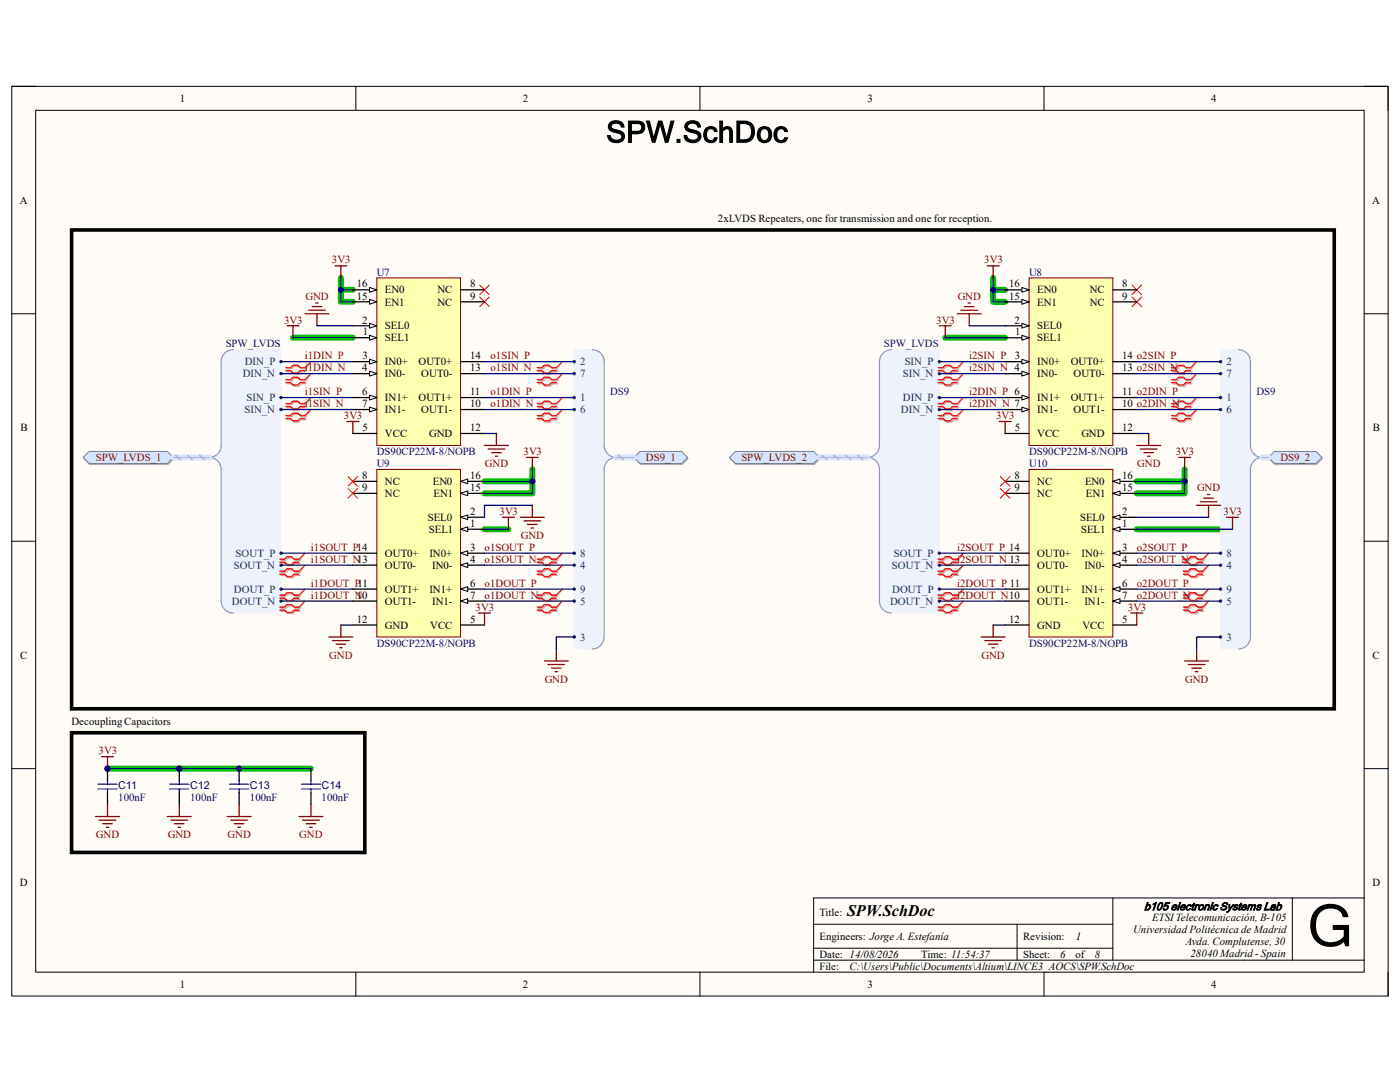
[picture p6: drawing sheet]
<svg xmlns="http://www.w3.org/2000/svg" width="279mm" height="216mm" viewBox="0 0 279 216" stroke-linecap="round" stroke-linejoin="round" font-family="sans-serif">
<path d="M2.3 17.2h274.7v181.6h-274.7z" fill-rule="evenodd" fill="#fffcf8"/>
<path d="M2.3 17.2h274.7v181.6h-274.7z" fill="none" stroke="#000" stroke-width=".2"/>
<path d="M7.1 22h265.1v172h-265.1z" fill-rule="evenodd" fill="#fffcf8"/>
<g fill="none" stroke="#000" stroke-width=".2">
<path d="M2.3 17.2h4.8M71 17.2v4.8M139.7 17.2v4.8M208.4 17.2v4.8M272.2 17.2h4.8v4.8M7.1 22h265.1v172h-265.1zM2.3 62.6h4.8M272.2 62.6h4.8M2.3 108h4.8M272.2 108h4.8M2.3 153.4h4.8M272.2 153.4h4.8"/>
<path d="M222.1 179.2v12.4M257.9 179.2v12.4M272.2 179.2h-109.8v14.8M71 194v4.8M139.7 194v4.8M162.4 184.4h59.7M162.4 191.6h109.8M162.4 189.2h59.7M203 184.4v7.2M208.4 194v4.8M277 194v4.8"/>
</g>
<g fill="none" stroke="#00be00" stroke-width="1.2">
<path d="M68 55.4v2.4h2.4M68 57.8v2.4h2.4M198.2 55.4v2.4h2.4M198.2 57.8v2.4h2.4M58.5 67.4h11.9M188.6 67.4h12M106.2 93.7v2.3h-9.5M106.2 96v2.4h-9.5M236.4 93.7v2.4h-9.5M236.4 96.1v2.3h-9.5M96.7 105.6h4.8M226.9 105.6h19.1"/>
<path d="M21.5 153.4h40.6"/>
</g>
<path d="M145.7 91.5l1.2-1.2h15.6l1.2 1.2-1.2 1.2h-15.6z" fill-rule="evenodd" fill="#bac0ca"/>
<path d="M145.7 91.5l1.2-1.2h15.6l1.2 1.2-1.2 1.2h-15.6z" fill="none" stroke="#a6acb6" stroke-width=".2"/>
<path d="M145.6 91.3l1.2-1.2h15.6l1.2 1.2-1.2 1.2h-15.6z" fill-rule="evenodd" fill="#d5e4ff"/>
<path d="M145.6 91.3l1.2-1.2h15.6l1.2 1.2-1.2 1.2h-15.6z" fill="none" stroke="#71809b" stroke-width=".2"/>
<path d="M175.8 71l.9-.9 1.2-.3h9.6v52.5h-9.6l-1.2-.3-.9-.9-.3-1.2v-26.8l-.6-1-1.2-.8 1.2-.8 .6-1v-17.3z" fill-rule="evenodd" fill="#edf2fb"/>
<path d="M175.8 71l.9-.9 1.2-.3h9.6v52.5h-9.6l-1.2-.3-.9-.9-.3-1.2v-26.8l-.6-1-1.2-.8 1.2-.8 .6-1v-17.3z" fill="none" stroke="#edf2fb" stroke-width=".2"/>
<path d="M177.9 69.8a2.39 2.39 0 0 0-2.4 2.4v16.7a2.39 2.39 0 0 1-2.4 2.4 2.4 2.4 0 0 1 2.4 2.4v26.2a2.39 2.39 0 0 0 2.4 2.4" fill="none" stroke="#8f9ec9" stroke-width=".25"/>
<circle cx="187.5" cy="79.3" r=".24" fill="#003a70"/>
<circle cx="187.5" cy="79.3" r=".24" fill="none" stroke="#003a70" stroke-width=".2"/>
<circle cx="187.5" cy="81.7" r=".24" fill="#003a70"/>
<circle cx="187.5" cy="81.7" r=".24" fill="none" stroke="#003a70" stroke-width=".2"/>
<circle cx="187.5" cy="72.2" r=".24" fill="#003a70"/>
<circle cx="187.5" cy="72.2" r=".24" fill="none" stroke="#003a70" stroke-width=".2"/>
<circle cx="187.5" cy="74.6" r=".24" fill="#003a70"/>
<circle cx="187.5" cy="74.6" r=".24" fill="none" stroke="#003a70" stroke-width=".2"/>
<circle cx="187.5" cy="110.4" r=".24" fill="#003a70"/>
<circle cx="187.5" cy="110.4" r=".24" fill="none" stroke="#003a70" stroke-width=".2"/>
<circle cx="187.5" cy="112.8" r=".24" fill="#003a70"/>
<circle cx="187.5" cy="112.8" r=".24" fill="none" stroke="#003a70" stroke-width=".2"/>
<circle cx="187.5" cy="117.5" r=".24" fill="#003a70"/>
<circle cx="187.5" cy="117.5" r=".24" fill="none" stroke="#003a70" stroke-width=".2"/>
<circle cx="187.5" cy="119.9" r=".24" fill="#003a70"/>
<circle cx="187.5" cy="119.9" r=".24" fill="none" stroke="#003a70" stroke-width=".2"/>
<path d="M243.6 69.8h3.6l1.2 .3 .9 .9 .3 1.2v17.3l.6 1 1.2 .8-1.2 .8-.6 1v34l-.3 1.2-.9 .9-1.2 .3h-3.6z" fill-rule="evenodd" fill="#edf2fb"/>
<path d="M243.6 69.8h3.6l1.2 .3 .9 .9 .3 1.2v17.3l.6 1 1.2 .8-1.2 .8-.6 1v34l-.3 1.2-.9 .9-1.2 .3h-3.6z" fill="none" stroke="#edf2fb" stroke-width=".2"/>
<path d="M247.2 69.8a2.39 2.39 0 0 1 2.4 2.4v16.7a2.39 2.39 0 0 0 2.3 2.4 2.4 2.4 0 0 0-2.3 2.4v33.4a2.38 2.38 0 0 1-2.4 2.4" fill="none" stroke="#8f9ec9" stroke-width=".25"/>
<circle cx="243.6" cy="79.3" r=".24" fill="#003a70"/>
<circle cx="243.6" cy="79.3" r=".24" fill="none" stroke="#003a70" stroke-width=".2"/>
<circle cx="243.6" cy="72.2" r=".24" fill="#003a70"/>
<circle cx="243.6" cy="72.2" r=".24" fill="none" stroke="#003a70" stroke-width=".2"/>
<circle cx="243.6" cy="127.1" r=".24" fill="#003a70"/>
<circle cx="243.6" cy="127.1" r=".24" fill="none" stroke="#003a70" stroke-width=".2"/>
<circle cx="243.6" cy="112.8" r=".24" fill="#003a70"/>
<circle cx="243.6" cy="112.8" r=".24" fill="none" stroke="#003a70" stroke-width=".2"/>
<circle cx="243.6" cy="119.9" r=".24" fill="#003a70"/>
<circle cx="243.6" cy="119.9" r=".24" fill="none" stroke="#003a70" stroke-width=".2"/>
<circle cx="243.6" cy="81.7" r=".24" fill="#003a70"/>
<circle cx="243.6" cy="81.7" r=".24" fill="none" stroke="#003a70" stroke-width=".2"/>
<circle cx="243.6" cy="74.6" r=".24" fill="#003a70"/>
<circle cx="243.6" cy="74.6" r=".24" fill="none" stroke="#003a70" stroke-width=".2"/>
<circle cx="243.6" cy="110.4" r=".24" fill="#003a70"/>
<circle cx="243.6" cy="110.4" r=".24" fill="none" stroke="#003a70" stroke-width=".2"/>
<circle cx="243.6" cy="117.5" r=".24" fill="#003a70"/>
<circle cx="243.6" cy="117.5" r=".24" fill="none" stroke="#003a70" stroke-width=".2"/>
<path d="M254.5 90.3h8.2l1.2 1.2-1.2 1.2h-8.2l-1.2-1.2z" fill-rule="evenodd" fill="#bac0ca"/>
<path d="M254.5 90.3h8.2l1.2 1.2-1.2 1.2h-8.2l-1.2-1.2z" fill="none" stroke="#a6acb6" stroke-width=".2"/>
<path d="M253.1 91.3l1.2-1.2h8.3l1.2 1.2-1.2 1.2h-8.3z" fill-rule="evenodd" fill="#d5e4ff"/>
<path d="M253.1 91.3l1.2-1.2h8.3l1.2 1.2-1.2 1.2h-8.3z" fill="none" stroke="#71809b" stroke-width=".2"/>
<g fill="none" stroke="#800000" stroke-width=".25">
<path d="M226.9 88.9h4.7M227.6 89.6h3.3M228.3 90.3h1.9M229 91h.5M229.3 86.5v2.4M195.8 127.1h4.8M196.5 127.8h3.4M197.3 128.5h1.9M198 129.3h.4M198.2 124.7v2.4M236.4 131.9h4.8M237.1 132.6h3.4"/>
<path d="M237.8 133.3h2M238.6 134h.4M238.8 129.5v2.4"/>
</g>
<path d="M205.4 93.7h16.7v33.4h-16.7z" fill-rule="evenodd" fill="#ffffb0"/>
<path d="M205.4 93.7h16.7v33.4h-16.7z" fill="none" stroke="#800000" stroke-width=".2"/>
<path d="M222.1 103.2h4.8" fill="none" stroke="#000" stroke-width=".25"/>
<path d="M222.1 103.2l1.4-.5v1z" fill="#f8fcff"/>
<path d="M222.1 103.2l1.4-.5v1z" fill="none" stroke="#000" stroke-width=".2"/>
<path d="M222.1 105.6h4.8" fill="none" stroke="#000" stroke-width=".25"/>
<path d="M222.1 105.6l1.4-.5v1z" fill="#f8fcff"/>
<path d="M222.1 105.6l1.4-.5v1z" fill="none" stroke="#000" stroke-width=".2"/>
<path d="M222.1 112.8h4.8" fill="none" stroke="#000" stroke-width=".25"/>
<path d="M222.1 112.8l1.4-.5v1z" fill="#f8fcff"/>
<path d="M222.1 112.8l1.4-.5v1z" fill="none" stroke="#000" stroke-width=".2"/>
<path d="M222.1 96.1h4.8M200.6 110.4h4.8M200.6 112.8h4.8" fill="none" stroke="#000" stroke-width=".25"/>
<path d="M222.1 96.1l1.4-.5v.9z" fill="#f8fcff"/>
<path d="M222.1 96.1l1.4-.5v.9z" fill="none" stroke="#000" stroke-width=".2"/>
<path d="M222.1 98.4h4.8" fill="none" stroke="#000" stroke-width=".25"/>
<path d="M222.1 98.4l1.4-.4v.9z" fill="#f8fcff"/>
<path d="M222.1 98.4l1.4-.4v.9z" fill="none" stroke="#000" stroke-width=".2"/>
<path d="M222.1 119.9h4.8" fill="none" stroke="#000" stroke-width=".25"/>
<path d="M222.1 119.9l1.4-.4v.9z" fill="#f8fcff"/>
<path d="M222.1 119.9l1.4-.4v.9z" fill="none" stroke="#000" stroke-width=".2"/>
<path d="M200.6 96.1h4.8M200.6 98.4h4.8M200.6 117.5h4.8M200.6 119.9h4.8M222.1 110.4h4.8M200.6 124.7h4.8M222.1 124.7h4.8" fill="none" stroke="#000" stroke-width=".25"/>
<path d="M222.1 110.4l1.4-.5v1z" fill="#f8fcff"/>
<path d="M222.1 110.4l1.4-.5v1z" fill="none" stroke="#000" stroke-width=".2"/>
<path d="M222.1 117.5h4.8" fill="none" stroke="#000" stroke-width=".25"/>
<path d="M222.1 117.5l1.4-.4v.9z" fill="#f8fcff"/>
<path d="M222.1 117.5l1.4-.4v.9z" fill="none" stroke="#000" stroke-width=".2"/>
<path d="M225.9 56.9l1.9 1.9M225.9 59.3l1.9 1.9M227.8 56.9l-1.9 1.9M227.8 59.3l-1.9 1.9M199.6 95.1l1.9 1.9M199.6 97.5l1.9 1.9M201.5 95.1l-1.9 1.9M201.5 97.5l-1.9 1.9" fill="none" stroke="#f00" stroke-width=".2"/>
<g fill="none" stroke="#800000" stroke-width=".25">
<path d="M197 53.1h2.4M198.2 53.1v2.3M187.5 65h2.3M188.6 65v2.4M191 62.6h4.8M191.8 61.9h3.3M192.5 61.2h1.9M193.2 60.5h.5M193.4 62.6v2.4M199.4 84.1h2.4M200.6 84.1v2.4M235.2 91.3h2.4"/>
<path d="M236.4 91.3v2.4M240.2 99.4h2M241 98.7h.4M238.8 100.8h4.8M239.5 100.1h3.4M241.2 100.8v2.4M244.8 103.2h2.4M246 103.2v2.4M225.7 122.3h2.4M226.9 122.3v2.4"/>
</g>
<circle cx="35.8" cy="153.4" r=".48" fill="#000080"/>
<circle cx="35.8" cy="153.4" r=".48" fill="none" stroke="#000080" stroke-width=".2"/>
<path d="M35.8 153.4v2.4M35.8 158.2v2.3" fill="none" stroke="#000" stroke-width=".25"/>
<circle cx="35.8" cy="153.4" r=".48" fill="#000080"/>
<circle cx="35.8" cy="153.4" r=".48" fill="none" stroke="#000080" stroke-width=".2"/>
<path d="M33.9 156.5h3.8M33.9 157.4h3.8M35.8 155.8v.7M35.8 157.4v.8" fill="none" stroke="#00f" stroke-width=".25"/>
<path d="M20.3 151h2.3M21.5 151v2.4M33.4 162.9h4.8M34.1 163.6h3.4M34.8 164.4h1.9M35.5 165.1h.5M35.8 160.5v2.4" fill="none" stroke="#800000" stroke-width=".25"/>
<path d="M14.3 146.2h58.5v23.9h-58.5z" fill="none" stroke="#000" stroke-width=".72"/>
<circle cx="21.4" cy="153.4" r=".48" fill="#000080"/>
<circle cx="21.4" cy="153.4" r=".48" fill="none" stroke="#000080" stroke-width=".2"/>
<circle cx="21.4" cy="153.4" r=".48" fill="#000080"/>
<circle cx="21.4" cy="153.4" r=".48" fill="none" stroke="#000080" stroke-width=".2"/>
<path d="M21.5 153.4v2.4M21.5 158.2v2.3" fill="none" stroke="#000" stroke-width=".25"/>
<circle cx="21.4" cy="153.4" r=".48" fill="#000080"/>
<circle cx="21.4" cy="153.4" r=".48" fill="none" stroke="#000080" stroke-width=".2"/>
<path d="M19.5 156.5h3.9M19.5 157.4h3.9M21.5 155.8v.7M21.5 157.4v.8" fill="none" stroke="#00f" stroke-width=".25"/>
<path d="M19.1 162.9h4.7M19.8 163.6h3.3M20.5 164.4h1.9M21.2 165.1h.5M21.5 160.5v2.4" fill="none" stroke="#800000" stroke-width=".25"/>
<path d="M14.3 45.9h252v95.5h-252z" fill="none" stroke="#000" stroke-width=".72"/>
<g fill="none" stroke="#d0a19e" stroke-width=".25">
<path d="M187.5 74.2h.9l.5 .5h.9l.5-.5h1M187.5 73.6h.9l.5-.5h.9l.5 .5h1M187.5 76.6h.9l.5 .5h.9l.5-.5h1M187.5 76h.9l.5-.5h.9l.5 .5h1M234 74.2h1l.5 .5h.9l.5-.5h.9M234 73.6h1l.5-.5h.9l.5 .5h.9M234 76.6h1l.5 .5h.9l.5-.5h.9M234 76h1l.5-.5h.9l.5 .5h.9M187.5 81.4h.9l.5 .4h.9l.5-.4h1M187.5 80.8h.9l.5-.5h.9l.5 .5h1M187.5 83.8h.9l.5 .4h.9l.5-.4h1M187.5 83.2h.9l.5-.5h.9l.5 .5h1"/>
<path d="M234 81.4h1l.5 .4h.9l.5-.4h.9M234 80.8h1l.5-.5h.9l.5 .5h.9M234 83.8h1l.5 .4h.9l.5-.4h.9M234 83.2h1l.5-.5h.9l.5 .5h.9M187.5 112.4h.9l.5 .5h.9l.5-.5h1M187.5 111.8h.9l.5-.5h.9l.5 .5h1M187.5 114.8h.9l.5 .5h.9l.5-.5h1M187.5 114.2h.9l.5-.5h.9l.5 .5h1M187.5 119.6h.9l.5 .5h.9l.5-.5h1M187.5 119h.9l.5-.5h.9l.5 .5h1M236.4 112.4h1l.4 .5h1l.5-.5h.9M236.4 111.8h1l.4-.5h1l.5 .5h.9"/>
<path d="M236.4 114.8h1l.4 .5h1l.5-.5h.9M236.4 114.2h1l.4-.5h1l.5 .5h.9M236.4 119.6h1l.4 .5h1l.5-.5h.9M236.4 119h1l.4-.5h1l.5 .5h.9M187.5 122h.9l.5 .4h.9l.5-.4h1M187.5 121.4h.9l.5-.5h.9l.5 .5h1M236.4 122h1l.4 .4h1l.5-.4h.9M236.4 121.4h1l.4-.5h1l.5 .5h.9"/>
</g>
<g fill="none" stroke="#d0a19e" stroke-width=".2">
<path d="M192.2 72.2l-.9 1.4M192.2 74.6l-.9 1.4M192.2 79.3l-.9 1.5M238.8 72.2l-1 1.4M238.8 74.6l-1 1.4M238.8 79.3l-1 1.5M192.2 81.7l-.9 1.5M238.8 81.7l-1 1.5M192.2 110.4l-.9 1.4M192.2 112.8l-.9 1.4M192.2 117.5l-.9 1.5M192.2 119.9l-.9 1.5"/>
<path d="M241.2 110.4l-1 1.4M241.2 112.8l-1 1.4M241.2 117.5l-1 1.5M241.2 119.9l-1 1.5"/>
</g>
<g fill="none" stroke="#f00" stroke-width=".25">
<path d="M187.2 74h1l.4 .4h1l.5-.4h.9M187.2 73.4h1l.4-.5h1l.5 .5h.9M187.2 76.3h1l.4 .5h1l.5-.5h.9M187.2 75.8h1l.4-.5h1l.5 .5h.9M233.8 74h.9l.5 .4h1l.5-.4h.9M233.8 73.4h.9l.5-.5h1l.5 .5h.9M233.8 76.3h.9l.5 .5h1l.5-.5h.9M233.8 75.8h.9l.5-.5h1l.5 .5h.9M187.2 81.1h1l.4 .5h1l.5-.5h.9M187.2 80.5h1l.4-.4h1l.5 .4h.9M187.2 83.5h1l.4 .5h1l.5-.5h.9M187.2 82.9h1l.4-.5h1l.5 .5h.9"/>
<path d="M233.8 81.1h.9l.5 .5h1l.5-.5h.9M233.8 80.5h.9l.5-.4h1l.5 .4h.9M233.8 83.5h.9l.5 .5h1l.5-.5h.9M233.8 82.9h.9l.5-.5h1l.5 .5h.9M187.2 112.2h1l.4 .4h1l.5-.4h.9M187.2 111.6h1l.4-.5h1l.5 .5h.9M187.2 114.6h1l.4 .4h1l.5-.4h.9M187.2 114h1l.4-.5h1l.5 .5h.9M187.2 119.3h1l.4 .5h1l.5-.5h.9M187.2 118.7h1l.4-.4h1l.5 .4h.9M236.2 112.2h.9l.5 .4h1l.4-.4h1M236.2 111.6h.9l.5-.5h1l.4 .5h1"/>
<path d="M236.2 114.6h.9l.5 .4h1l.4-.4h1M236.2 114h.9l.5-.5h1l.4 .5h1M236.2 119.3h.9l.5 .5h1l.4-.5h1M236.2 118.7h.9l.5-.4h1l.4 .4h1M187.2 121.7h1l.4 .5h1l.5-.5h.9M187.2 121.1h1l.4-.5h1l.5 .5h.9M236.2 121.7h.9l.5 .5h1l.4-.5h1M236.2 121.1h.9l.5-.5h1l.4 .5h1"/>
</g>
<g fill="none" stroke="#f00" stroke-width=".2">
<path d="M192.2 72.2l-1.2 1.2M192.2 74.6l-1.2 1.2M192.2 79.3l-1.2 1.2M238.8 72.2l-1.2 1.2M238.8 74.6l-1.2 1.2M238.8 79.3l-1.2 1.2M192.2 81.7l-1.2 1.2M238.8 81.7l-1.2 1.2M192.2 110.4l-1.2 1.2M192.2 112.8l-1.2 1.2M192.2 117.5l-1.2 1.2M192.2 119.9l-1.2 1.2"/>
<path d="M241.2 110.4l-1.2 1.2M241.2 112.8l-1.2 1.2M241.2 117.5l-1.2 1.2M241.2 119.9l-1.2 1.2"/>
</g>
<path d="M44.4 71l.9-.9 1.2-.3h9.6v52.5h-9.6l-1.2-.3-.9-.9-.3-1.2v-26.8l-.5-1-1.2-.8 1.2-.8 .5-1v-17.3z" fill-rule="evenodd" fill="#edf2fb"/>
<path d="M44.4 71l.9-.9 1.2-.3h9.6v52.5h-9.6l-1.2-.3-.9-.9-.3-1.2v-26.8l-.5-1-1.2-.8 1.2-.8 .5-1v-17.3z" fill="none" stroke="#edf2fb" stroke-width=".2"/>
<path d="M46.5 69.8a2.38 2.38 0 0 0-2.4 2.4v16.7a2.39 2.39 0 0 1-2.3 2.4 2.39 2.39 0 0 1 2.3 2.4v26.2a2.39 2.39 0 0 0 2.4 2.4" fill="none" stroke="#8f9ec9" stroke-width=".25"/>
<circle cx="56.1" cy="72.2" r=".24" fill="#003a70"/>
<circle cx="56.1" cy="72.2" r=".24" fill="none" stroke="#003a70" stroke-width=".2"/>
<circle cx="56.1" cy="74.5" r=".24" fill="#003a70"/>
<circle cx="56.1" cy="74.5" r=".24" fill="none" stroke="#003a70" stroke-width=".2"/>
<circle cx="56.1" cy="79.3" r=".24" fill="#003a70"/>
<circle cx="56.1" cy="79.3" r=".24" fill="none" stroke="#003a70" stroke-width=".2"/>
<circle cx="56.1" cy="81.7" r=".24" fill="#003a70"/>
<circle cx="56.1" cy="81.7" r=".24" fill="none" stroke="#003a70" stroke-width=".2"/>
<circle cx="56.1" cy="110.4" r=".24" fill="#003a70"/>
<circle cx="56.1" cy="110.4" r=".24" fill="none" stroke="#003a70" stroke-width=".2"/>
<circle cx="56.1" cy="112.8" r=".24" fill="#003a70"/>
<circle cx="56.1" cy="112.8" r=".24" fill="none" stroke="#003a70" stroke-width=".2"/>
<circle cx="56.1" cy="117.5" r=".24" fill="#003a70"/>
<circle cx="56.1" cy="117.5" r=".24" fill="none" stroke="#003a70" stroke-width=".2"/>
<circle cx="56.1" cy="119.9" r=".24" fill="#003a70"/>
<circle cx="56.1" cy="119.9" r=".24" fill="none" stroke="#003a70" stroke-width=".2"/>
<g fill="none" stroke="#800000" stroke-width=".25">
<path d="M96.7 88.9h4.8M97.4 89.6h3.3M98.1 90.3h1.9M98.8 91h.5M99.1 86.5v2.4M65.6 127.1h4.8M66.4 127.8h3.3M67.1 128.5h1.9M67.8 129.2h.5M68 124.7v2.4M108.6 131.9h4.8M109.3 132.6h3.4"/>
<path d="M110.1 133.3h1.9M110.8 134h.5M111 129.5v2.4"/>
</g>
<path d="M75.2 93.7h16.7v33.4h-16.7z" fill-rule="evenodd" fill="#ffffb0"/>
<path d="M75.2 93.7h16.7v33.4h-16.7z" fill="none" stroke="#800000" stroke-width=".2"/>
<path d="M91.9 103.2h4.8" fill="none" stroke="#000" stroke-width=".25"/>
<path d="M91.9 103.2l1.4-.5v1z" fill="#f8fcff"/>
<path d="M91.9 103.2l1.4-.5v1z" fill="none" stroke="#000" stroke-width=".2"/>
<path d="M91.9 105.6h4.8" fill="none" stroke="#000" stroke-width=".25"/>
<path d="M91.9 105.6l1.4-.5v1z" fill="#f8fcff"/>
<path d="M91.9 105.6l1.4-.5v1z" fill="none" stroke="#000" stroke-width=".2"/>
<path d="M91.9 112.8h4.8" fill="none" stroke="#000" stroke-width=".25"/>
<path d="M91.9 112.8l1.4-.5v.9z" fill="#f8fcff"/>
<path d="M91.9 112.8l1.4-.5v.9z" fill="none" stroke="#000" stroke-width=".2"/>
<path d="M91.9 96h4.8M70.4 110.4h4.8M70.4 112.8h4.8" fill="none" stroke="#000" stroke-width=".25"/>
<path d="M91.9 96l1.4-.4v.9z" fill="#f8fcff"/>
<path d="M91.9 96l1.4-.4v.9z" fill="none" stroke="#000" stroke-width=".2"/>
<path d="M91.9 98.4h4.8" fill="none" stroke="#000" stroke-width=".25"/>
<path d="M91.9 98.4l1.4-.4v.9z" fill="#f8fcff"/>
<path d="M91.9 98.4l1.4-.4v.9z" fill="none" stroke="#000" stroke-width=".2"/>
<path d="M91.9 119.9h4.8" fill="none" stroke="#000" stroke-width=".25"/>
<path d="M91.9 119.9l1.4-.4v.9z" fill="#f8fcff"/>
<path d="M91.9 119.9l1.4-.4v.9z" fill="none" stroke="#000" stroke-width=".2"/>
<path d="M70.4 96h4.8M70.4 98.4h4.8M70.4 117.5h4.8M70.4 119.9h4.8M91.9 110.4h4.8M70.4 124.7h4.8M91.9 124.7h4.8" fill="none" stroke="#000" stroke-width=".25"/>
<path d="M91.9 110.4l1.4-.5v1z" fill="#f8fcff"/>
<path d="M91.9 110.4l1.4-.5v1z" fill="none" stroke="#000" stroke-width=".2"/>
<path d="M91.9 117.5h4.8" fill="none" stroke="#000" stroke-width=".25"/>
<path d="M91.9 117.5l1.4-.4v.9z" fill="#f8fcff"/>
<path d="M91.9 117.5l1.4-.4v.9z" fill="none" stroke="#000" stroke-width=".2"/>
<g fill="none" stroke="#f00" stroke-width=".2">
<path d="M95.7 56.9l1.9 1.9M95.7 59.3l1.9 1.9M97.6 56.9l-1.9 1.9M97.6 59.3l-1.9 1.9M62.1 72.2l-1.2 1.2M62.1 79.3l-1.2 1.2M112.2 72.2l-1.2 1.2M112.2 74.6l-1.2 1.2M112.2 79.3l-1.2 1.2M62.1 81.7l-1.2 1.2M69.5 95.1l1.9 1.9M69.5 97.5l1.9 1.9"/>
<path d="M71.4 95.1l-1.9 1.9M71.4 97.5l-1.9 1.9M112.2 81.7l-1.2 1.2M60.9 110.4l-1.2 1.2M60.9 112.8l-1.2 1.2M60.9 117.5l-1.2 1.2M60.9 119.9l-1.2 1.2M112.2 110.4l-1.2 1.2M112.2 112.8l-1.2 1.2M112.2 117.5l-1.2 1.2M112.2 119.9l-1.2 1.2"/>
</g>
<g fill="none" stroke="#800000" stroke-width=".25">
<path d="M66.8 53.1h2.4M68 53.1v2.3M57.3 65h2.4M58.5 65v2.4M60.9 62.6h4.7M61.6 61.9h3.3M62.3 61.2h1.9M63 60.5h.5M63.2 62.6v2.4M69.2 84.1h2.4M70.4 84.1v2.4M105.1 91.3h2.3"/>
<path d="M106.2 91.3v2.4M100.3 103.2h2.4M101.5 103.2v2.4M103.9 103.2h4.7M104.6 103.9h3.3M105.3 104.6h1.9M106 105.4h.5M106.2 100.8v2.4M95.5 122.3h2.4M96.7 122.3v2.4"/>
</g>
<g fill="none" stroke="#d0a19e" stroke-width=".25">
<path d="M57.3 74.2h.9l.5 .5h1l.4-.5h1M57.3 73.6h.9l.5-.5h1l.4 .5h1M107.4 74.2h1l.5 .5h.9l.5-.5h1M107.4 73.6h1l.5-.5h.9l.5 .5h1M107.4 76.6h1l.5 .5h.9l.5-.5h1M107.4 76h1l.5-.5h.9l.5 .5h1M57.3 81.4h.9l.5 .4h1l.4-.4h1M57.3 80.8h.9l.5-.5h1l.4 .5h1M57.3 83.7h.9l.5 .5h1l.4-.5h1M57.3 83.2h.9l.5-.5h1l.4 .5h1M107.4 81.4h1l.5 .4h.9l.5-.4h1M107.4 80.8h1l.5-.5h.9l.5 .5h1"/>
<path d="M107.4 83.8h1l.5 .4h.9l.5-.4h1M107.4 83.2h1l.5-.5h.9l.5 .5h1M56.1 112.4h.9l.5 .5h1l.4-.5h1M56.1 111.8h.9l.5-.5h1l.4 .5h1M56.1 114.8h.9l.5 .5h1l.4-.5h1M56.1 114.2h.9l.5-.5h1l.4 .5h1M56.1 119.6h.9l.5 .5h1l.4-.5h1M56.1 119h.9l.5-.5h1l.4 .5h1M107.4 112.4h1l.5 .5h.9l.5-.5h1M107.4 111.8h1l.5-.5h.9l.5 .5h1M107.4 114.8h1l.5 .5h.9l.5-.5h1M107.4 114.2h1l.5-.5h.9l.5 .5h1"/>
<path d="M107.4 119.6h1l.5 .5h.9l.5-.5h1M107.4 119h1l.5-.5h.9l.5 .5h1M56.1 122h.9l.5 .4h1l.4-.4h1M56.1 121.4h.9l.5-.5h1l.4 .5h1M107.4 122h1l.5 .4h.9l.5-.4h1M107.4 121.4h1l.5-.5h.9l.5 .5h1"/>
</g>
<g fill="none" stroke="#d0a19e" stroke-width=".2">
<path d="M62.1 72.2l-1 1.4M62.1 79.3l-1 1.5M112.2 72.2l-.9 1.4M112.2 74.6l-.9 1.4M112.2 79.3l-.9 1.5M62.1 81.7l-1 1.5M112.2 81.7l-.9 1.5M60.9 110.4l-1 1.4M60.9 112.8l-1 1.4M60.9 117.5l-1 1.5M60.9 119.9l-1 1.5M112.2 110.4l-.9 1.4"/>
<path d="M112.2 112.8l-.9 1.4M112.2 117.5l-.9 1.5M112.2 119.9l-.9 1.5"/>
</g>
<g fill="none" stroke="#f00" stroke-width=".25">
<path d="M57 74h1l.5 .4h.9l.5-.4h1M57 73.4h1l.5-.5h.9l.5 .5h1M107.2 74h1l.4 .4h1l.5-.4h.9M107.2 73.4h1l.4-.5h1l.5 .5h.9M107.2 76.3h1l.4 .5h1l.5-.5h.9M107.2 75.8h1l.4-.5h1l.5 .5h.9M57 81.1h1l.5 .5h.9l.5-.5h1M57 80.5h1l.5-.5h.9l.5 .5h1M57 83.5h1l.5 .5h.9l.5-.5h1M57 82.9h1l.5-.5h.9l.5 .5h1M107.2 81.1h1l.4 .5h1l.5-.5h.9M107.2 80.5h1l.4-.5h1l.5 .5h.9"/>
<path d="M107.2 83.5h1l.4 .5h1l.5-.5h.9M107.2 82.9h1l.4-.5h1l.5 .5h.9M55.8 112.2h1l.5 .4h.9l.5-.4h1M55.8 111.6h1l.5-.5h.9l.5 .5h1M55.8 114.6h1l.5 .4h.9l.5-.4h1M55.8 114h1l.5-.5h.9l.5 .5h1M55.8 119.3h1l.5 .5h.9l.5-.5h1M55.8 118.7h1l.5-.4h.9l.5 .4h1M107.2 112.2h1l.4 .4h1l.5-.4h.9M107.2 111.6h1l.4-.5h1l.5 .5h.9M107.2 114.6h1l.4 .4h1l.5-.4h.9M107.2 114h1l.4-.5h1l.5 .5h.9"/>
<path d="M107.2 119.3h1l.4 .5h1l.5-.5h.9M107.2 118.7h1l.4-.4h1l.5 .4h.9M55.8 121.7h1l.5 .5h.9l.5-.5h1M55.8 121.1h1l.5-.5h.9l.5 .5h1M107.2 121.7h1l.4 .5h1l.5-.5h.9M107.2 121.1h1l.4-.5h1l.5 .5h.9"/>
</g>
<path d="M114.6 69.8h3.6l1.2 .3 .9 .9 .3 1.2v17.3l.6 1 1.2 .8-1.2 .8-.6 1v34l-.3 1.2-.9 .9-1.2 .3h-3.6z" fill-rule="evenodd" fill="#edf2fb"/>
<path d="M114.6 69.8h3.6l1.2 .3 .9 .9 .3 1.2v17.3l.6 1 1.2 .8-1.2 .8-.6 1v34l-.3 1.2-.9 .9-1.2 .3h-3.6z" fill="none" stroke="#edf2fb" stroke-width=".2"/>
<path d="M118.2 69.8a2.39 2.39 0 0 1 2.4 2.4v16.7a2.39 2.39 0 0 0 2.4 2.4 2.39 2.39 0 0 0-2.4 2.4v33.4a2.39 2.39 0 0 1-2.4 2.4" fill="none" stroke="#8f9ec9" stroke-width=".25"/>
<circle cx="114.6" cy="79.3" r=".24" fill="#003a70"/>
<circle cx="114.6" cy="79.3" r=".24" fill="none" stroke="#003a70" stroke-width=".2"/>
<circle cx="114.6" cy="72.2" r=".24" fill="#003a70"/>
<circle cx="114.6" cy="72.2" r=".24" fill="none" stroke="#003a70" stroke-width=".2"/>
<circle cx="114.6" cy="127.1" r=".24" fill="#003a70"/>
<circle cx="114.6" cy="127.1" r=".24" fill="none" stroke="#003a70" stroke-width=".2"/>
<circle cx="114.6" cy="112.8" r=".24" fill="#003a70"/>
<circle cx="114.6" cy="112.8" r=".24" fill="none" stroke="#003a70" stroke-width=".2"/>
<circle cx="114.6" cy="119.9" r=".24" fill="#003a70"/>
<circle cx="114.6" cy="119.9" r=".24" fill="none" stroke="#003a70" stroke-width=".2"/>
<circle cx="114.6" cy="81.7" r=".24" fill="#003a70"/>
<circle cx="114.6" cy="81.7" r=".24" fill="none" stroke="#003a70" stroke-width=".2"/>
<circle cx="114.6" cy="74.6" r=".24" fill="#003a70"/>
<circle cx="114.6" cy="74.6" r=".24" fill="none" stroke="#003a70" stroke-width=".2"/>
<circle cx="114.6" cy="110.4" r=".24" fill="#003a70"/>
<circle cx="114.6" cy="110.4" r=".24" fill="none" stroke="#003a70" stroke-width=".2"/>
<circle cx="114.6" cy="117.5" r=".24" fill="#003a70"/>
<circle cx="114.6" cy="117.5" r=".24" fill="none" stroke="#003a70" stroke-width=".2"/>
<path d="M127.9 90.3h8.2l1.2 1.2-1.2 1.2h-8.2l-1.2-1.2z" fill-rule="evenodd" fill="#bac0ca"/>
<path d="M127.9 90.3h8.2l1.2 1.2-1.2 1.2h-8.2l-1.2-1.2z" fill="none" stroke="#a6acb6" stroke-width=".2"/>
<path d="M126.5 91.3l1.2-1.2h8.3l1.2 1.2-1.2 1.2h-8.3z" fill-rule="evenodd" fill="#d5e4ff"/>
<path d="M126.5 91.3l1.2-1.2h8.3l1.2 1.2-1.2 1.2h-8.3z" fill="none" stroke="#71809b" stroke-width=".2"/>
<path d="M17.9 90.3h15.6l1.2 1.2-1.2 1.2h-15.6l-1.2-1.2z" fill-rule="evenodd" fill="#bac0ca"/>
<path d="M17.9 90.3h15.6l1.2 1.2-1.2 1.2h-15.6l-1.2-1.2z" fill="none" stroke="#a6acb6" stroke-width=".2"/>
<path d="M16.6 91.3l1.2-1.2h15.6l1.2 1.2-1.2 1.2h-15.6z" fill-rule="evenodd" fill="#d5e4ff"/>
<path d="M16.6 91.3l1.2-1.2h15.6l1.2 1.2-1.2 1.2h-15.6z" fill="none" stroke="#71809b" stroke-width=".2"/>
<path d="M62.1 153.4v2.4M62.1 158.2v2.3" fill="none" stroke="#000" stroke-width=".25"/>
<path d="M60.1 156.5h3.9M60.1 157.4h3.9M62.1 155.8v.7M62.1 157.4v.8" fill="none" stroke="#00f" stroke-width=".25"/>
<circle cx="47.7" cy="153.4" r=".48" fill="#000080"/>
<circle cx="47.7" cy="153.4" r=".48" fill="none" stroke="#000080" stroke-width=".2"/>
<path d="M47.7 153.4v2.4M47.7 158.2v2.3" fill="none" stroke="#000" stroke-width=".25"/>
<circle cx="47.7" cy="153.4" r=".48" fill="#000080"/>
<circle cx="47.7" cy="153.4" r=".48" fill="none" stroke="#000080" stroke-width=".2"/>
<path d="M45.8 156.5h3.8M45.8 157.4h3.8M47.7 155.8v.7M47.7 157.4v.8" fill="none" stroke="#00f" stroke-width=".25"/>
<path d="M45.3 162.9h4.8M46.1 163.6h3.3M46.8 164.4h1.9M47.5 165.1h.5M47.7 160.5v2.4M59.7 162.9h4.7M60.4 163.6h3.3M61.1 164.4h1.9M61.8 165.1h.5M62.1 160.5v2.4" fill="none" stroke="#800000" stroke-width=".25"/>
<path d="M57.3 76.6h.9l.5 .5h1l.4-.5h1M57.3 76h.9l.5-.5h1l.4 .5h1" fill="none" stroke="#d0a19e" stroke-width=".25"/>
<path d="M62.1 74.6l-1 1.4" fill="none" stroke="#d0a19e" stroke-width=".2"/>
<path d="M57 76.3h1l.5 .5h.9l.5-.5h1M57 75.7h1l.5-.4h.9l.5 .4h1" fill="none" stroke="#f00" stroke-width=".25"/>
<path d="M62.1 74.6l-1.2 1.1" fill="none" stroke="#f00" stroke-width=".2"/>
<path d="M205.4 55.4h16.7v33.5h-16.7z" fill-rule="evenodd" fill="#ffffb0"/>
<path d="M205.4 55.4h16.7v33.5h-16.7z" fill="none" stroke="#800000" stroke-width=".2"/>
<path d="M200.6 65h4.8" fill="none" stroke="#000" stroke-width=".25"/>
<path d="M203.9 64.5l1.5 .5-1.5 .5z" fill="#f8fcff"/>
<path d="M203.9 64.5l1.5 .5-1.5 .5z" fill="none" stroke="#000" stroke-width=".2"/>
<path d="M200.6 67.4h4.8" fill="none" stroke="#000" stroke-width=".25"/>
<path d="M203.9 66.9l1.5 .5-1.5 .5z" fill="#f8fcff"/>
<path d="M203.9 66.9l1.5 .5-1.5 .5z" fill="none" stroke="#000" stroke-width=".2"/>
<path d="M200.6 74.6h4.8" fill="none" stroke="#000" stroke-width=".25"/>
<path d="M203.9 74.1l1.5 .5-1.5 .4z" fill="#f8fcff"/>
<path d="M203.9 74.1l1.5 .5-1.5 .4z" fill="none" stroke="#000" stroke-width=".2"/>
<path d="M200.6 57.8h4.8M222.1 72.2h4.8M222.1 74.6h4.8" fill="none" stroke="#000" stroke-width=".25"/>
<path d="M203.9 57.4l1.5 .4-1.5 .5z" fill="#f8fcff"/>
<path d="M203.9 57.4l1.5 .4-1.5 .5z" fill="none" stroke="#000" stroke-width=".2"/>
<path d="M200.6 60.2h4.8" fill="none" stroke="#000" stroke-width=".25"/>
<path d="M203.9 59.7l1.5 .5-1.5 .5z" fill="#f8fcff"/>
<path d="M203.9 59.7l1.5 .5-1.5 .5z" fill="none" stroke="#000" stroke-width=".2"/>
<path d="M200.6 81.7h4.8" fill="none" stroke="#000" stroke-width=".25"/>
<path d="M203.9 81.2l1.5 .5-1.5 .5z" fill="#f8fcff"/>
<path d="M203.9 81.2l1.5 .5-1.5 .5z" fill="none" stroke="#000" stroke-width=".2"/>
<path d="M222.1 57.8h4.8M200.6 72.2h4.8M222.1 79.3h4.8M222.1 60.2h4.8M200.6 86.5h4.8M222.1 86.5h4.8M222.1 81.7h4.8" fill="none" stroke="#000" stroke-width=".25"/>
<path d="M203.9 71.7l1.5 .5-1.5 .4z" fill="#f8fcff"/>
<path d="M203.9 71.7l1.5 .5-1.5 .4z" fill="none" stroke="#000" stroke-width=".2"/>
<path d="M200.6 79.3h4.8" fill="none" stroke="#000" stroke-width=".25"/>
<path d="M203.9 78.9l1.5 .4-1.5 .5z" fill="#f8fcff"/>
<path d="M203.9 78.9l1.5 .4-1.5 .5z" fill="none" stroke="#000" stroke-width=".2"/>
<path d="M75.2 55.4h16.7v33.5h-16.7z" fill-rule="evenodd" fill="#ffffb0"/>
<path d="M75.2 55.4h16.7v33.5h-16.7z" fill="none" stroke="#800000" stroke-width=".2"/>
<path d="M70.4 65h4.8" fill="none" stroke="#000" stroke-width=".25"/>
<path d="M73.8 64.5l1.4 .5-1.4 .5z" fill="#f8fcff"/>
<path d="M73.8 64.5l1.4 .5-1.4 .5z" fill="none" stroke="#000" stroke-width=".2"/>
<path d="M70.4 67.4h4.8" fill="none" stroke="#000" stroke-width=".25"/>
<path d="M73.8 66.9l1.4 .5-1.4 .5z" fill="#f8fcff"/>
<path d="M73.8 66.9l1.4 .5-1.4 .5z" fill="none" stroke="#000" stroke-width=".2"/>
<path d="M70.4 74.6h4.8" fill="none" stroke="#000" stroke-width=".25"/>
<path d="M73.8 74.1l1.4 .5-1.4 .4z" fill="#f8fcff"/>
<path d="M73.8 74.1l1.4 .5-1.4 .4z" fill="none" stroke="#000" stroke-width=".2"/>
<path d="M70.4 57.8h4.8M91.9 72.2h4.8M91.9 74.6h4.8" fill="none" stroke="#000" stroke-width=".25"/>
<path d="M73.8 57.4l1.4 .4-1.4 .5z" fill="#f8fcff"/>
<path d="M73.8 57.4l1.4 .4-1.4 .5z" fill="none" stroke="#000" stroke-width=".2"/>
<path d="M70.4 60.2h4.8" fill="none" stroke="#000" stroke-width=".25"/>
<path d="M73.8 59.7l1.4 .5-1.4 .5z" fill="#f8fcff"/>
<path d="M73.8 59.7l1.4 .5-1.4 .5z" fill="none" stroke="#000" stroke-width=".2"/>
<path d="M70.4 81.7h4.8" fill="none" stroke="#000" stroke-width=".25"/>
<path d="M73.8 81.2l1.4 .5-1.4 .5z" fill="#f8fcff"/>
<path d="M73.8 81.2l1.4 .5-1.4 .5z" fill="none" stroke="#000" stroke-width=".2"/>
<path d="M91.9 57.8h4.8M70.4 72.2h4.8M91.9 79.3h4.8M91.9 60.2h4.8M70.4 86.5h4.8M91.9 86.5h4.8M91.9 81.7h4.8" fill="none" stroke="#000" stroke-width=".25"/>
<path d="M73.8 71.7l1.4 .5-1.4 .4z" fill="#f8fcff"/>
<path d="M73.8 71.7l1.4 .5-1.4 .4z" fill="none" stroke="#000" stroke-width=".2"/>
<path d="M70.4 79.3h4.8" fill="none" stroke="#000" stroke-width=".25"/>
<path d="M73.8 78.9l1.4 .4-1.4 .5z" fill="#f8fcff"/>
<path d="M73.8 78.9l1.4 .4-1.4 .5z" fill="none" stroke="#000" stroke-width=".2"/>
<g fill="none" stroke="#000080" stroke-width=".25">
<path d="M187.5 79.3h13.1M187.5 74.6h13.1M187.5 72.2h13.1M226.9 79.3h16.7M226.9 74.6h16.7M226.9 72.2h16.7M187.5 81.7h13.1M226.9 81.7h16.7M226.9 86.5h2.4M236.4 93.7v2.4h-9.5M187.5 110.4h13.1M187.5 112.8h13.1"/>
<path d="M187.5 117.5h13.1M187.5 119.9h13.1M226.9 110.4h16.7M226.9 112.8h16.7M226.9 117.5h16.7M226.9 119.9h16.7M198.2 124.7h2.4M243.6 127.1h-4.8v2.4"/>
</g>
<circle cx="236.4" cy="96.1" r=".48" fill="#000080"/>
<circle cx="236.4" cy="96.1" r=".48" fill="none" stroke="#000080" stroke-width=".2"/>
<path d="M236.4 96.1v2.3h-9.5" fill="none" stroke="#000080" stroke-width=".25"/>
<circle cx="236.4" cy="96.1" r=".48" fill="#000080"/>
<circle cx="236.4" cy="96.1" r=".48" fill="none" stroke="#000080" stroke-width=".2"/>
<path d="M198.2 55.4v2.4h2.4" fill="none" stroke="#000080" stroke-width=".25"/>
<circle cx="198.2" cy="57.8" r=".48" fill="#000080"/>
<circle cx="198.2" cy="57.8" r=".48" fill="none" stroke="#000080" stroke-width=".2"/>
<path d="M198.2 57.8v2.4h2.4" fill="none" stroke="#000080" stroke-width=".25"/>
<circle cx="198.2" cy="57.8" r=".48" fill="#000080"/>
<circle cx="198.2" cy="57.8" r=".48" fill="none" stroke="#000080" stroke-width=".2"/>
<path d="M188.6 67.4h12M193.4 65h7.2M226.9 103.2h14.3M226.9 105.6h19.1M21.5 153.4h14.3" fill="none" stroke="#000080" stroke-width=".25"/>
<circle cx="21.4" cy="153.4" r=".48" fill="#000080"/>
<circle cx="21.4" cy="153.4" r=".48" fill="none" stroke="#000080" stroke-width=".2"/>
<circle cx="35.8" cy="153.4" r=".48" fill="#000080"/>
<circle cx="35.8" cy="153.4" r=".48" fill="none" stroke="#000080" stroke-width=".2"/>
<g fill="none" stroke="#000080" stroke-width=".25">
<path d="M96.7 79.3h17.9M96.7 74.6h17.9M96.7 72.2h17.9M96.7 81.7h17.9M96.7 86.5h2.4M106.2 93.7v2.3h-9.5M56.1 110.4h14.3M56.1 112.8h14.3M56.1 117.5h14.3M56.1 119.9h14.3M96.7 110.4h17.9M96.7 112.8h17.9"/>
<path d="M96.7 117.5h17.9M96.7 119.9h17.9M68 124.7h2.4M114.6 127.1h-3.6v2.4"/>
</g>
<circle cx="106.2" cy="96" r=".48" fill="#000080"/>
<circle cx="106.2" cy="96" r=".48" fill="none" stroke="#000080" stroke-width=".2"/>
<path d="M106.2 96v2.4h-9.5" fill="none" stroke="#000080" stroke-width=".25"/>
<circle cx="106.2" cy="96" r=".48" fill="#000080"/>
<circle cx="106.2" cy="96" r=".48" fill="none" stroke="#000080" stroke-width=".2"/>
<path d="M68 55.4v2.4h2.4" fill="none" stroke="#000080" stroke-width=".25"/>
<circle cx="68" cy="57.8" r=".48" fill="#000080"/>
<circle cx="68" cy="57.8" r=".48" fill="none" stroke="#000080" stroke-width=".2"/>
<path d="M68 57.8v2.4h2.4" fill="none" stroke="#000080" stroke-width=".25"/>
<circle cx="68" cy="57.8" r=".48" fill="#000080"/>
<circle cx="68" cy="57.8" r=".48" fill="none" stroke="#000080" stroke-width=".2"/>
<path d="M58.5 67.4h11.9M63.2 65h7.2M96.7 105.6h4.8M106.2 100.8h-9.5v2.4M35.8 153.4h26.3" fill="none" stroke="#000080" stroke-width=".25"/>
<circle cx="35.8" cy="153.4" r=".48" fill="#000080"/>
<circle cx="35.8" cy="153.4" r=".48" fill="none" stroke="#000080" stroke-width=".2"/>
<circle cx="47.7" cy="153.4" r=".48" fill="#000080"/>
<circle cx="47.7" cy="153.4" r=".48" fill="none" stroke="#000080" stroke-width=".2"/>
<path d="M56.1 72.2h14.3M56.1 74.6h14.3M56.1 79.3h14.3M56.1 81.7h14.3" fill="none" stroke="#000080" stroke-width=".25"/>
<path d="M34.6 91.3h7.2M123 91.3h3.5M163.6 91.3h9.5M251.9 91.3h1.2" fill="none" stroke="#cbdaff" stroke-width="1.2"/>
<path d="M35.1 90.9l.9 .8M37.5 90.9l.9 .8M39.8 90.9l1 .8M123.4 90.9l1 .8M164 90.9l1 .8M166.4 90.9l1 .8M168.8 90.9l1 .8M171.2 90.9l1 .8" fill="none" stroke="#adbce7" stroke-width=".34"/>
<path d="M34.6 91.3h7.2M123 91.3h3.5M163.6 91.3h9.5M251.9 91.3h1.2" fill="none" stroke="#adbce7" stroke-width=".25"/>
<text font-size="11.6" x="260.9" y="188.8">G</text>
<text font-size="5.9" x="121" y="28.4">SPW.SchDoc</text>
<text font-size="3.2" x="169" y="182.8">SPW.SchDoc</text>
<g font-size="2.2">
<text x="35.9" y="20.4">1</text>
<text x="104.4" y="20.4">2</text>
<text x="173.1" y="20.4">3</text>
<text x="241.7" y="20.4">4</text>
<text x="3.9" y="40.6">A</text>
<text x="273.9" y="40.6">A</text>
<text x="143.3" y="44.2">2xLVDS Repeaters, one for transmission and one for reception.</text>
<text x="71.2" y="57.4">16</text>
<text x="71.2" y="59.8">15</text>
<text x="76.8" y="58.5">EN0</text>
<text x="87.3" y="58.5">NC</text>
<text x="93.8" y="57.4">8</text>
<text x="93.8" y="59.8">9</text>
<text x="201.4" y="57.4">16</text>
<text x="201.4" y="59.8">15</text>
<text x="207" y="58.5">EN0</text>
<text x="217.5" y="58.5">NC</text>
<text x="224" y="57.4">8</text>
<text x="224" y="59.8">9</text>
<text x="72.3" y="64.6">2</text>
<text x="76.8" y="65.7">SEL0</text>
<text x="76.8" y="61">EN1</text>
<text x="87.3" y="61">NC</text>
<text x="202.4" y="64.6">2</text>
<text x="207" y="65.7">SEL0</text>
<text x="207" y="61">EN1</text>
<text x="217.5" y="61">NC</text>
<text x="72.3" y="71.7">3</text>
<text x="72.4" y="66.9">1</text>
<text x="76.8" y="68.1">SEL1</text>
<text x="93.8" y="71.7">14</text>
<text x="202.6" y="71.7">3</text>
<text x="202.6" y="66.9">1</text>
<text x="207" y="68.1">SEL1</text>
<text x="224" y="71.7">14 o2SIN_P</text>
<text x="72.3" y="74.1">4</text>
<text x="76.8" y="75.3">IN0-</text>
<text x="76.8" y="72.9">IN0+</text>
<text x="83.5" y="72.9">OUT0+</text>
<text x="84.1" y="75.3">OUT0-</text>
<text x="93.8" y="74.1">13</text>
<text x="207" y="75.3">IN0-</text>
<text x="207" y="72.9">IN0+</text>
<text x="213.7" y="72.9">OUT0+</text>
<text x="214.2" y="75.3">OUT0-</text>
<text x="224" y="74.1">13 o2SIN_N</text>
<text x="72.3" y="78.9">6</text>
<text x="72.3" y="81.3">7</text>
<text x="76.8" y="82.5">IN1-</text>
<text x="76.8" y="80.1">IN1+</text>
<text x="83.5" y="80.1">OUT1+</text>
<text x="84.1" y="82.5">OUT1-</text>
<text x="93.8" y="78.9">11</text>
<text x="93.8" y="81.3">10</text>
<text x="207" y="82.5">IN1-</text>
<text x="207" y="80.1">IN1+</text>
<text x="213.7" y="80.1">OUT1+</text>
<text x="214.2" y="82.5">OUT1-</text>
<text x="224" y="78.9">11 o2DIN_P</text>
<text x="224" y="81.3">10 o2DIN_N</text>
<text x="4.1" y="86">B</text>
<text x="72.3" y="86">5</text>
<text x="76.8" y="87.2">VCC</text>
<text x="85.6" y="87.2">GND</text>
<text x="93.8" y="86">12</text>
<text x="202.5" y="86">5</text>
<text x="207" y="87.2">VCC</text>
<text x="215.8" y="87.2">GND</text>
<text x="224" y="86">12</text>
<text x="274" y="86">B</text>
<text x="72.3" y="95.6">8</text>
<text x="93.8" y="95.6">16</text>
<text x="202.5" y="95.6">8</text>
<text x="224" y="95.6">16</text>
<text x="72.3" y="98">9</text>
<text x="76.8" y="96.8">NC</text>
<text x="76.8" y="99.2">NC</text>
<text x="86.4" y="96.8">EN0</text>
<text x="86.5" y="99.2">EN1</text>
<text x="93.8" y="98">15</text>
<text x="202.4" y="98">9</text>
<text x="207" y="96.8">NC</text>
<text x="207" y="99.2">NC</text>
<text x="216.5" y="96.8">EN0</text>
<text x="216.7" y="99.2">EN1</text>
<text x="224" y="98">15</text>
<text x="85.4" y="104">SEL0</text>
<text x="85.6" y="106.3">SEL1</text>
<text x="93.8" y="102.7">2</text>
<text x="93.8" y="105.2">1</text>
<text x="215.6" y="104">SEL0</text>
<text x="215.8" y="106.3">SEL1</text>
<text x="224" y="102.7">2</text>
<text x="224" y="105.2">1</text>
<text x="76.8" y="111.1">OUT0+</text>
<text x="76.8" y="113.5">OUT0-</text>
<text x="85.7" y="111.1">IN0+</text>
<text x="86.2" y="113.5">IN0-</text>
<text x="93.8" y="112.3">4</text>
<text x="93.8" y="109.9">3</text>
<text x="207" y="111.1">OUT0+</text>
<text x="207" y="113.5">OUT0-</text>
<text x="215.9" y="111.1">IN0+</text>
<text x="216.4" y="113.5">IN0-</text>
<text x="224" y="112.3">4</text>
<text x="224" y="109.9">3</text>
<text x="71.2" y="119.5">10</text>
<text x="76.8" y="118.3">OUT1+</text>
<text x="85.7" y="118.3">IN1+</text>
<text x="93.8" y="119.5">7</text>
<text x="93.8" y="117.1">6</text>
<text x="207" y="118.3">OUT1+</text>
<text x="215.9" y="118.3">IN1+</text>
<text x="224" y="119.5">7</text>
<text x="224" y="117.1">6</text>
<text x="71.2" y="124.2">12</text>
<text x="76.8" y="125.4">GND</text>
<text x="76.8" y="120.6">OUT1-</text>
<text x="85.9" y="125.4">VCC</text>
<text x="86.2" y="120.6">IN1-</text>
<text x="93.8" y="124.2">5</text>
<text x="201.4" y="124.2">12</text>
<text x="207" y="125.4">GND</text>
<text x="207" y="120.6">OUT1-</text>
<text x="216" y="125.4">VCC</text>
<text x="216.4" y="120.6">IN1-</text>
<text x="224" y="124.2">5</text>
<text x="4" y="131.4">C</text>
<text x="273.9" y="131.4">C</text>
<text x="14.3" y="144.6">Decoupling Capacitors</text>
<text x="4" y="176.8">D</text>
<text x="273.9" y="176.8">D</text>
<text x="163.5" y="182.8">Title:</text>
<text x="228.3" y="181.6">b105 electronic Systems Lab</text>
<text x="230" y="183.7">ETSI Telecomunicación, B-105</text>
<text x="163.5" y="187.5">Engineers: Jorge A. Estefanía</text>
<text x="163.5" y="191.1">Date: 14/08/2026</text>
<text x="183.9" y="191.1">Time: 11:54:37</text>
<text x="204.2" y="187.5">Revision:</text>
<text x="204.2" y="191.1">Sheet:</text>
<text x="211.6" y="191.1">6</text>
<text x="214.7" y="191.1">of</text>
<text x="214.7" y="187.5">1</text>
<text x="218.5" y="191.1">8</text>
<text x="226.1" y="186.1">Universidad Politécnica de Madrid</text>
<text x="236.6" y="188.5">Avda. Complutense, 30</text>
<text x="237.6" y="190.9">28040 Madrid - Spain</text>
<text x="35.9" y="197.1">1</text>
<text x="104.4" y="197.1">2</text>
<text x="163.5" y="193.5">File:</text>
<text x="169.5" y="193.5">C:\Users\Public\Documents\Altium\LINCE3_AOCS\SPW.SchDoc</text>
<text x="173.1" y="197.1">3</text>
<text x="241.7" y="197.1">4</text>
</g>
<g font-size="2.2" fill="#800000">
<text x="66.3" y="52.6">3V3</text>
<text x="196.4" y="52.6">3V3</text>
<text x="61" y="59.8">GND</text>
<text x="191.1" y="59.8">GND</text>
<text x="56.7" y="64.6">3V3</text>
<text x="186.9" y="64.6">3V3</text>
<text x="60.8" y="71.7">i1DIN_P</text>
<text x="97.9" y="71.7">o1SIN_P</text>
<text x="193.4" y="71.7">i2SIN_P</text>
<text x="60.8" y="74.1">i1DIN_N</text>
<text x="97.9" y="74.1">o1SIN_N</text>
<text x="193.4" y="74.1">i2SIN_N 4</text>
<text x="60.8" y="78.9">i1SIN_P</text>
<text x="60.8" y="81.3">i1SIN_N</text>
<text x="68.6" y="83.7">3V3</text>
<text x="97.9" y="78.9">o1DIN_P</text>
<text x="97.9" y="81.3">o1DIN_N</text>
<text x="193.4" y="78.9">i2DIN_P 6</text>
<text x="193.4" y="81.3">i2DIN_N 7</text>
<text x="198.8" y="83.7">3V3</text>
<text x="19.1" y="92">SPW_LVDS_1</text>
<text x="96.8" y="93.2">GND</text>
<text x="104.5" y="90.8">3V3</text>
<text x="128.9" y="92">DS9_1</text>
<text x="148" y="92">SPW_LVDS_2</text>
<text x="226.9" y="93.2">GND</text>
<text x="234.7" y="90.8">3V3</text>
<text x="255.5" y="92">DS9_2</text>
<text x="238.9" y="98">GND</text>
<text x="99.7" y="102.7">3V3</text>
<text x="103.9" y="107.5">GND</text>
<text x="244.2" y="102.7">3V3</text>
<text x="62.1" y="109.9">i1SOUT_P14</text>
<text x="62.1" y="112.3">i1SOUT_N13</text>
<text x="96.7" y="109.9">o1SOUT_P</text>
<text x="96.7" y="112.3">o1SOUT_N</text>
<text x="191" y="109.9">i2SOUT_P 14</text>
<text x="191" y="112.3">i2SOUT_N 13</text>
<text x="226.9" y="109.9">o2SOUT_P</text>
<text x="226.9" y="112.3">o2SOUT_N</text>
<text x="62.1" y="117.1">i1DOUT_P11</text>
<text x="62.1" y="119.5">i1DOUT_N</text>
<text x="96.7" y="117.1">o1DOUT_P</text>
<text x="96.7" y="119.5">o1DOUT_N</text>
<text x="191" y="117.1">i2DOUT_P 11</text>
<text x="191" y="119.5">i2DOUT_N10</text>
<text x="226.9" y="117.1">o2DOUT_P</text>
<text x="226.9" y="119.5">o2DOUT_N</text>
<text x="94.9" y="121.9">3V3</text>
<text x="225.1" y="121.9">3V3</text>
<text x="65.7" y="131.4">GND</text>
<text x="195.9" y="131.4">GND</text>
<text x="108.7" y="136.2">GND</text>
<text x="236.5" y="136.2">GND</text>
<text x="19.7" y="150.5">3V3</text>
<text x="19.1" y="167.3">GND</text>
<text x="33.5" y="167.3">GND</text>
<text x="45.4" y="167.3">GND</text>
<text x="59.7" y="167.3">GND</text>
</g>
<g font-size="2.2" fill="#000080">
<text x="75.2" y="55">U7</text>
<text x="205.4" y="55">U8</text>
<text x="45" y="69.3">SPW_LVDS</text>
<text x="176.4" y="69.3">SPW_LVDS</text>
<text x="121.8" y="78.9">DS9</text>
<text x="250.7" y="78.9">DS9</text>
<text x="75.2" y="93.2">U9</text>
<text x="75.2" y="90.8">DS90CP22M-8/NOPB</text>
<text x="205.4" y="93.2">U10</text>
<text x="205.4" y="90.8">DS90CP22M-8/NOPB</text>
<text x="75.2" y="129">DS90CP22M-8/NOPB</text>
<text x="205.4" y="129">DS90CP22M-8/NOPB</text>
<text x="23.6" y="159.9">100nF</text>
<text x="23.6" y="157.5">C11</text>
<text x="37.9" y="159.9">100nF</text>
<text x="37.9" y="157.5">C12</text>
<text x="49.9" y="159.9">100nF</text>
<text x="49.9" y="157.5">C13</text>
<text x="64.2" y="159.9">100nF</text>
<text x="64.2" y="157.5">C14</text>
</g>
<g font-size="2.2" fill="#003a70">
<text x="48.4" y="75.3">DIN_N</text>
<text x="48.9" y="72.9">DIN_P</text>
<text x="115.8" y="72.9">2</text>
<text x="115.8" y="75.3">7</text>
<text x="180.2" y="75.3">SIN_N</text>
<text x="180.6" y="72.9">SIN_P</text>
<text x="244.8" y="72.9">2</text>
<text x="244.8" y="75.3">7</text>
<text x="48.8" y="82.5">SIN_N</text>
<text x="49.2" y="80.1">SIN_P</text>
<text x="115.8" y="80.1">1</text>
<text x="115.8" y="82.5">6</text>
<text x="179.8" y="82.5">DIN_N</text>
<text x="180.2" y="80.1">DIN_P</text>
<text x="244.8" y="80.1">1</text>
<text x="244.8" y="82.5">6</text>
<text x="46.7" y="113.5">SOUT_N</text>
<text x="47" y="111.1">SOUT_P</text>
<text x="115.8" y="113.5">4</text>
<text x="115.8" y="111.1">8</text>
<text x="178" y="113.5">SOUT_N</text>
<text x="178.4" y="111.1">SOUT_P</text>
<text x="244.8" y="113.5">4</text>
<text x="244.8" y="111.1">8</text>
<text x="46.7" y="118.3">DOUT_P</text>
<text x="115.8" y="118.3">9</text>
<text x="178.1" y="118.3">DOUT_P</text>
<text x="244.8" y="118.3">9</text>
<text x="46.3" y="120.6">DOUT_N</text>
<text x="115.8" y="120.6">5</text>
<text x="177.6" y="120.6">DOUT_N</text>
<text x="244.8" y="120.6">5</text>
<text x="115.8" y="127.8">3</text>
<text x="244.8" y="127.8">3</text>
</g>
</svg>
